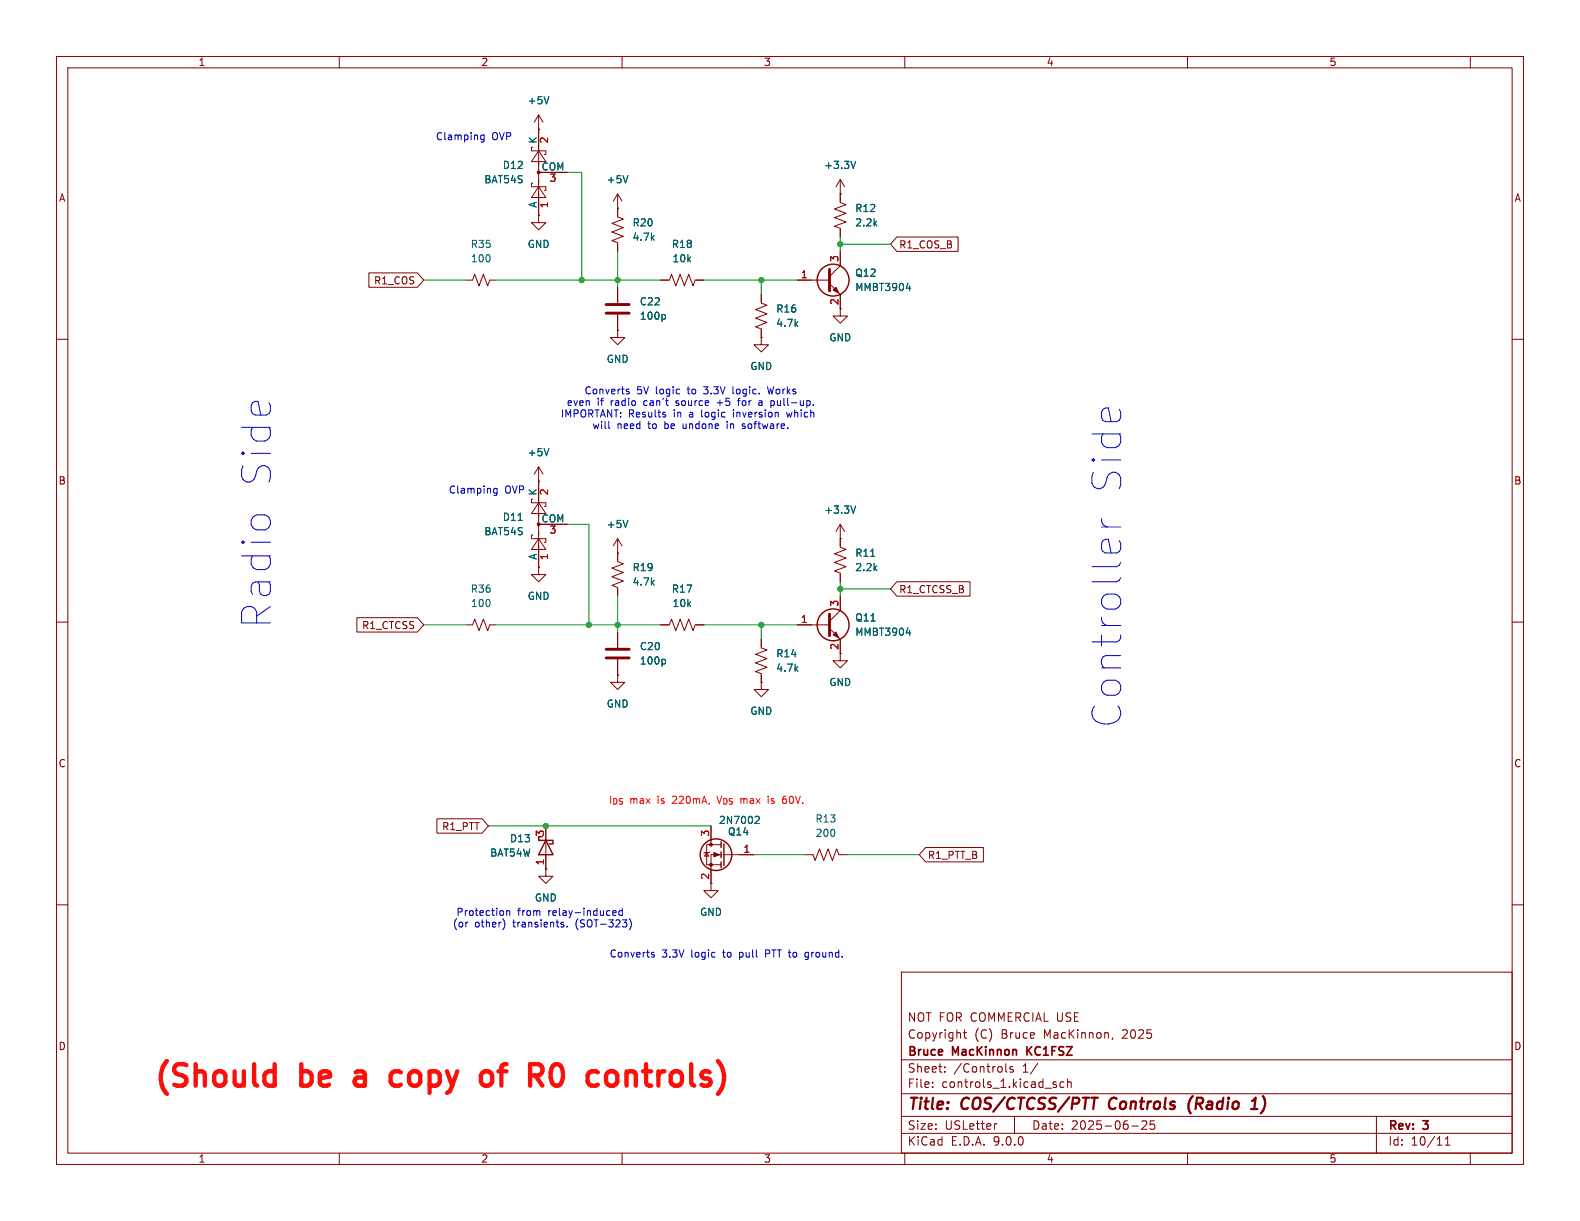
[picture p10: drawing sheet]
<svg xmlns="http://www.w3.org/2000/svg" width="279mm" height="216mm" viewBox="0 0 279 216" stroke-linecap="round" stroke-linejoin="round" font-family="sans-serif">
<g fill="none" stroke="#840000" stroke-width=".18">
<path d="M10 10h259.4v195.9h-259.4zM12 12h255.4v191.9h-255.4zM60 10v2M110 10v2M160 10v2M210 10v2M260 10v2M94.2 26h-.2v.7h2.5v.6h-.2M94.2 32.4h-.2v.6h2.5v.7h-.2M95.2 33l1.3 1.9h-2.5zM95.2 26.7l1.3 1.9h-2.5zM95.2 22.9h.1"/>
<path d="M95.2 38.1v1.3h1.3l-1.3 1.2-1.2-1.2h1.2M95.2 38.1h.1M95.2 20.3v17.8M95.2 30.5h5.1M95.2 20.3l-.7 1.3M95.2 20.3l.8 1.3M109.2 34.3v4.1l1 .3-2 .8 2 .8-2 .7 2 .8-2 .7 1 .4v1.6M109.2 36.8h.1M109.2 34.3l-.7 1.3M109.2 34.3l.8 1.3M148.6 34.3h.1M148.6 31.8v4l1 .4-2 .8 2 .7-2 .8 2 .7-2 .8 1 .4v1.5"/>
<path d="M148.6 31.8l-.8 1.2M148.6 31.8l.8 1.2M65.2 48.3h8.6l1.1 1.2-1.1 1.3h-8.6zM82.5 49.5h1.1l.3-1 .8 2 .8-2 .7 2 .4-1h1M109.2 58.4v1.3h1.3l-1.3 1.3-1.3-1.3h1.3M109.2 58.4h.1M109.2 50.8v2.8M109.2 55.6v2.8M116.8 49.5h1.6l.3-1 .8 2 .8-2 .7 2 .8-2 .8 2 .3-1h1.6M134.6 59.7v1.3h1.3l-1.3 1.2-1.3-1.2h1.3M134.6 59.7h.1M134.6 52.1v1.5l1 .4-2 .7 2 .8-2 .8 2 .7-2 .8 1 .4v1.5"/>
<path d="M141 49.5h5.7M146.7 50.2l1.9 1.9v3.8h1.3l-1.3 1.3-1.3-1.3h1.3M148.6 44.5v2.5l-1.9 1.9M158.6 41.9h10.8v2.6h-10.8l-1.1-1.3zM10 60h2M267.4 60h2M94.2 94.6h-.2v.7h2.5v.6h-.2M94.2 88.3h-.2v.6h2.5v.6h-.2M95.2 95.3l1.3 1.9h-2.5zM95.2 88.9l1.3 1.9h-2.5zM95.2 85.1h.1M95.2 82.6v17.7"/>
<path d="M95.2 92.7h5.1M95.2 82.6l-.7 1.2M95.2 82.6l.8 1.2M109.2 97.8h.1M109.2 95.3v4l1 .4-2 .8 2 .7-2 .8 2 .7-2 .8 1 .4v1.5M109.2 95.3l-.7 1.2M109.2 95.3l.8 1.2M148.6 92.7v4.1l1 .4-2 .7 2 .8-2 .7 2 .8-2 .8 1 .3v1.6M148.6 95.3h.1M148.6 92.7l-.8 1.3M148.6 92.7l.8 1.3M10 110h2"/>
<path d="M63.1 109.2h10.7l1.1 1.3-1.1 1.3h-10.7zM82.5 110.5h1.1l.3-1 .8 2 .8-2 .7 2 .4-1h1M95.2 100.3v1.3h1.3l-1.3 1.3-1.2-1.3h1.2M95.2 100.3h.1M109.2 119.4v1.3h1.3l-1.3 1.2-1.3-1.2h1.3M109.2 119.4h.1M109.2 111.8v2.8M109.2 116.6v2.8M116.8 110.5h1.6l.3-1 .8 2 .8-2 .7 2 .8-2 .8 2 .3-1h1.6M134.6 113v1.6l1 .3-2 .8 2 .8-2 .7 2 .8-2 .7 1 .4v1.6M141 110.5h5.7M146.7 111.1l1.9 1.9v3.8h1.3l-1.3 1.3-1.3-1.3h1.3"/>
<path d="M148.6 105.4v2.6l-1.9 1.9M158.6 102.9h12.9v2.5h-12.9l-1.1-1.3zM267.4 110h2M134.6 120.7v1.2h1.3l-1.3 1.3-1.3-1.3h1.3M134.6 120.7h.1M77.3 144.8h7.9l1.2 1.3-1.2 1.2h-7.9zM96.5 153.7v1.2h-1.3l1.3 1.3 1.3-1.3h-1.3M96.5 153.7h.1M96.5 146.1v7.6M125 150.7l.3 .7h-.7zM125.5 150.6l-.2 .1h-.7l-.1 .2M125.7 146.1v3.3"/>
<path d="M127.5 151.1h-1.8v6.4h-1.2l1.2 1.3 1.3-1.3h-1.3M127.5 149.4h-2.5v3.5h2.5M128 151.1h5.3M142.2 151.1h1.6l.3 1 .8-2 .8 2 .7-2 .8 2 .8-2 .3 1h1.6M163.7 149.9h10.2v2.5h-10.2l-1.1-1.3zM10 160h2M159.4 171.9h108v32h-108zM267.4 160h2M159.4 197.4h108M159.4 193.4h108M159.4 187.4h108M164.9 192.1v.2"/>
<path d="M164.9 191.4v.1M167.1 189.4v.2M167.1 188.7v.1M170.4 182.6h.5M170.6 182.1v1.3l.3 .2M176.3 198.7l-.3 .1M177.9 188.1v1.3l.2 .2M179.1 188.7l-.3-.1-.2 .2v.2l.5 .2v.3h-.5M179.4 197.4v3M183.5 188l-1.3 1.9M186.4 191.8l.4 .1 .1 .2-.3 .2h-.2M186.4 191.3l.4 .1"/>
<path d="M188.1 191.4l-.4-.1-.3 .3v.4l.2 .2h.5M188.8 191.4l.2-.1 .4 .1v.9M188.8 190.8v1.5M196.8 183.5l-.2 .3M200.1 199.1h1.2M201.9 198.3l.6-.1 .2 .1 .1 .3-.9 1.1h.9M204.1 198.2h-.7v.7l.2-.1h.5l.1 .2-.1 .5-.2 .2-.5-.2M243.4 197.4v6.5M60 203.9v2M110 203.9v2M159.4 200.4h108M160 203.9v2"/>
<path d="M210 203.9v2M255.6 202.5h.8M255.6 201.4l.4-.4v1.5M260 203.9v2"/>
</g>
<path d="M193 194.1h1.1M196.4 194.4a1.27 1.27 0 0 0 0 1.6M210.9 193.8a2.35 2.35 0 0 0-.3 3.1M221.2 196.1h1.2M221.4 194.7l.6-.6-.2 2M223.4 196.3l-.5 .6" fill="none" stroke="#840000" stroke-width=".4"/>
<path d="M181.6 185.1v1.5M182.5 185.1l-.9 .8" fill="none" stroke="#840000" stroke-width=".3"/>
<g fill="#840000" stroke="#840000" stroke-width=".18">
<path d="M147.3 51.3l.5-.5 .5 1z"/>
<path d="M126.2 150.7l1.1 .4-1.1 .4z"/>
<path d="M147.3 112.3l.5-.5 .5 1z"/>
<circle cx="95.2" cy="92.7" r=".25"/>
<circle cx="95.2" cy="30.5" r=".25"/>
<circle cx="125.7" cy="149.4" r=".25"/>
<circle cx="125.7" cy="152.9" r=".25"/>
</g>
<g fill="none" stroke="#006464" stroke-width=".18">
<path d="M97.1 17.1l-.5 1.3M111 31.1l-.4 1.2M151.3 28.5l-.4 1.3M117.4 55.6l.3 .3v.3l-.3 .3M160.3 51h.7M160.9 50.5v.9M97.1 79.3l-.5 1.3M91.6 92h.8M111 92l-.4 1.3M151.3 89.5l-.4 1.2M154 98.4h.7M117.4 116.6l.3 .2v.4l-.3 .2"/>
<path d="M160.3 111.9h.7M160.9 111.5v.8M133.7 144.3l.4 .1 .2 .3-.8 .9h.8"/>
</g>
<g fill="none" stroke="#840000" stroke-width=".25">
<path d="M95.9 148h-.7v.6h2.6v.6h-.6M96.5 148.6l1.3 2.5h-2.6zM127.5 148.8v1.1M127.5 150.6v1M127.5 152.4v1M128 149.2v3.8"/>
<circle cx="147.3" cy="49.5" r="2.82"/>
<circle cx="147.3" cy="110.5" r="2.82"/>
<circle cx="126.6" cy="151.1" r="2.79"/>
</g>
<path d="M107.2 53.8h4.1M107.2 55.4h4.1M146.7 47.6v3.8M107.2 114.8h4.1M107.2 116.3h4.1M146.7 108.6v3.8" fill="none" stroke="#840000" stroke-width=".51"/>
<g fill="none" stroke="#009600" stroke-width=".18">
<path d="M100.3 30.5h2.6v19M74.9 49.5h7.6M87.6 49.5h29.2M109.2 44.5v6.3M124.5 49.5h16.5M134.6 49.5v2.6M148.6 41.9v2.6M148.6 43.2h8.9M100.3 92.7h3.8v17.8M74.9 110.5h7.6M87.6 110.5h29.2M109.2 105.4v6.4"/>
<path d="M124.5 110.5h16.5M134.6 110.5v2.5M148.6 102.9v2.5M148.6 104.1h8.9M86.4 146.1h39.3M133.3 151.1h8.9M149.9 151.1h12.7"/>
</g>
<g fill="none" stroke="#0000c2" stroke-width=".18">
<path d="M85.6 23.9v1l-.2 .2h-.3M85.6 23.9h-.4l-.2 .2 .1 .6h.5M107.7 74.5v1.1l.1 .2M110.8 69.2l.5 .2-.1 .2-.3 .1M110.8 68.9h.4M117.5 73.3l.2 .2-.2 .2M117.5 72.9l.2 .1M126.8 71.2h1M128.6 74.9v.9M129.6 68.4v1.1l.2 .2M129.7 72.9v.8M130.6 70.6v1.1"/>
<path d="M131.2 75.7l.4 .1M131.6 74.9l-.4 .2 .1 .2 .3 .1M134.8 71.2h-.5l-.2 .2 .2 .3 .5-.1M135.7 68.4l.3 1.3 .3-1M136.7 70.9l.2 .2v.4l-.2 .2M139.1 72.9l.2 .8 .3-.6M143.8 71.6v.1M87.9 86.4v1l-.3 .2h-.3M87.9 86.4h-.4l-.2 .2 .1 .5h.5M194.8 93.2h3.4M194.8 91.7a1.3 1.3 0 0 0 1 1.5M195 95.6l.5-.2h.5l.5 2.4"/>
<path d="M89 162.5a1.49 1.49 0 0 1 0 1.8M89.6 161v.9M89.6 161.1l.2-.1 .3 .1v.8M99.4 163.5h.3v.2l-.2 .2h-.2M100.3 163.8v.1M108.3 161.4l.7-.1-.1-.2-.4-.1-.2 .2 .1 .6h.5M110 161.1l-.3-.1-.3 .3 .2 .5h.4M110 160.6v1.3M111.3 162.5a1.46 1.46 0 0 1 0 1.9M115.2 168.8l.5 .2v.2h-.4M115.2 168.5h.5M135.4 168.6h.5"/>
<path d="M135.9 168h-.5v1.2M142.4 169.1l.2 .1h.3M142.9 169.5l-.2 .2-.3-.1M142.9 168.5l-.3-.1-.2 .1"/>
</g>
<path d="M47.5 189.4h.7l.4 .2M48.6 188.2v3.8M48.6 191.8l-.4 .2h-.7M70.5 189.4h-.7l-.4 .2-.3 .6v1l.2 .4 .5 .4h.7M86.3 189.4l.5 .4 .2 .4v1l-.3 .6-.4 .2M98.3 188.2a1.39 1.39 0 0 0-.9 1.4 2.02 2.02 0 0 0 .9 2.4M107.9 189.4a1.03 1.03 0 0 1 1.3 .8v1a1.03 1.03 0 0 1-1.3 .8" fill="none" stroke="#ff0e07" stroke-width=".76"/>
<path d="M126.8 140.8l.4 1.3M135.8 140.8v.1M135.8 141.2v.9M138.4 141.9l.2 .2 .4-.1M139 140.8l-.4 .1-.2 .2M139 141.3h-.4l-.2 .1" fill="none" stroke="#ff0509" stroke-width=".18"/>
<g fill="#009600" stroke="#009600" stroke-width=".18">
<circle cx="96.5" cy="146.1" r=".46"/>
<circle cx="104.1" cy="110.5" r=".46"/>
<circle cx="109.2" cy="110.5" r=".46"/>
<circle cx="148.6" cy="43.2" r=".46"/>
<circle cx="134.6" cy="110.5" r=".46"/>
<circle cx="148.6" cy="104.1" r=".46"/>
<circle cx="102.9" cy="49.5" r=".46"/>
<circle cx="109.2" cy="49.5" r=".46"/>
<circle cx="134.6" cy="49.5" r=".46"/>
</g>
<g font-size="7.1" fill="#0000c2">
<text x="48.2" y="86.5" transform="rotate(-90 48.2 86.5)">Side</text>
<text x="198.6" y="87.7" transform="rotate(-90 198.6 87.7)">Side</text>
<text x="48.2" y="111.1" transform="rotate(-90 48.2 111.1)">Radio</text>
<text x="198.6" y="128.7" transform="rotate(-90 198.6 128.7)">Controller</text>
</g>
<g font-size="5.3" fill="#ff0e07">
<text x="26.8" y="193.3">(Should</text>
<text x="53.1" y="193.3">be</text>
<text x="64.3" y="193.3">a</text>
<text x="72.2" y="193.3">copy</text>
<text x="89.6" y="193.3">of</text>
<text x="99.7" y="193.3">R0</text>
<text x="111.6" y="193.3">controls)</text>
</g>
<g font-size="2.8" fill="#840000">
<text x="160.4" y="196.8">Title:</text>
<text x="170.1" y="196.8">COS/CTCSS/PTT</text>
<text x="197" y="196.8">Controls</text>
<text x="211.8" y="196.8">(Radio</text>
<text x="223.8" y="196.8">1)</text>
</g>
<g font-size="2.1" fill="#840000">
<text x="160.4" y="183.9">Copyright</text>
<text x="160.4" y="180.9">NOT FOR COMMERCIAL USE</text>
<text x="172.3" y="183.9">(C)</text>
<text x="177.1" y="183.9">Bruce</text>
<text x="184.7" y="183.9">MacKinnon,</text>
<text x="198.7" y="183.9">2025</text>
<text x="160.4" y="189.9">Sheet:</text>
<text x="160.4" y="187.1">Bruce</text>
<text x="168.5" y="187.1">MacKinnon</text>
<text x="168.6" y="189.9">/Controls</text>
<text x="180.9" y="189.9">1/</text>
<text x="182.2" y="187.1">KC1FSZ</text>
<text x="160.4" y="192.6">File:</text>
<text x="166.5" y="192.6">controls_1.kicad_sch</text>
<text x="160.4" y="202.8">KiCad</text>
<text x="160.4" y="200">Size:</text>
<text x="167.1" y="200">USLetter</text>
<text x="168.1" y="202.8">E.D.A.</text>
<text x="175.7" y="202.8">9.0.0</text>
<text x="182.4" y="200">Date:</text>
<text x="189.4" y="200">2025-06-25</text>
<text x="245.4" y="200.2">Rev:</text>
<text x="245.4" y="202.8">Id:</text>
<text x="249.5" y="202.8">10/11</text>
<text x="251.8" y="200.2">3</text>
</g>
<g font-size="1.8" fill="#840000">
<text x="35" y="11.9">1</text>
<text x="85" y="11.9">2</text>
<text x="135" y="11.9">3</text>
<text x="185" y="11.9">4</text>
<text x="235" y="11.9">5</text>
<text x="10.3" y="35.9">A</text>
<text x="267.7" y="35.9">A</text>
<text x="158.9" y="44.1">R1_COS_B</text>
<text x="66" y="50.5">R1_COS</text>
<text x="148.3" y="54" transform="rotate(-90 148.3 54)">2</text>
<text x="10.3" y="85.9">B</text>
<text x="267.7" y="85.9">B</text>
<text x="158.9" y="105.1">R1_CTCSS_B</text>
<text x="63.9" y="111.4">R1_CTCSS</text>
<text x="10.3" y="135.9">C</text>
<text x="267.7" y="135.9">C</text>
<text x="78.1" y="147">R1_PTT</text>
<text x="125.5" y="155.6" transform="rotate(-90 125.5 155.6)">2</text>
<text x="164" y="152.1">R1_PTT_B</text>
<text x="10.3" y="185.9">D</text>
<text x="267.7" y="185.9">D</text>
<text x="35" y="205.8">1</text>
<text x="85" y="205.8">2</text>
<text x="135" y="205.8">3</text>
<text x="185" y="205.8">4</text>
<text x="235" y="205.8">5</text>
</g>
<g font-size="1.8" fill="#006464">
<text x="93.2" y="18.6">+5V</text>
<text x="95" y="25.5" transform="rotate(-90 95 25.5)">K</text>
<text x="85.5" y="32.6">BAT54S</text>
<text x="88.8" y="30.1">D12</text>
<text x="95.7" y="30.2">COM</text>
<text x="107.2" y="32.6">+5V</text>
<text x="145.6" y="30.1">+3.3V</text>
<text x="95" y="36.8" transform="rotate(-90 95 36.8)">A</text>
<text x="111.8" y="40.2">R20</text>
<text x="151.1" y="40.2">2.2k</text>
<text x="151.1" y="37.7">R12</text>
<text x="83.1" y="44">R35</text>
<text x="83.2" y="46.6">100</text>
<text x="93.2" y="44">GND</text>
<text x="111.8" y="42.8">4.7k</text>
<text x="118.7" y="44">R18</text>
<text x="118.8" y="46.6">10k</text>
<text x="151.1" y="49.1">Q12</text>
<text x="151.1" y="51.7">MMBT3904</text>
<text x="113" y="56.7">100p</text>
<text x="113" y="54.2">C22</text>
<text x="137.2" y="58">4.7k</text>
<text x="137.2" y="55.5">R16</text>
<text x="107.2" y="64.4">GND</text>
<text x="132.6" y="65.6">GND</text>
<text x="146.6" y="60.6">GND</text>
<text x="93.2" y="80.9">+5V</text>
<text x="95" y="87.7" transform="rotate(-90 95 87.7)">K</text>
<text x="85.5" y="94.8">BAT54S</text>
<text x="88.8" y="92.3">D11</text>
<text x="95.7" y="92.5">COM</text>
<text x="107.2" y="93.6">+5V</text>
<text x="145.6" y="91">+3.3V</text>
<text x="95" y="99.1" transform="rotate(-90 95 99.1)">A</text>
<text x="111.8" y="101.2">R19</text>
<text x="151.1" y="101.2">2.2k</text>
<text x="151.1" y="98.7">R11</text>
<text x="83.1" y="105">R36</text>
<text x="83.2" y="107.5">100</text>
<text x="93.2" y="106.3">GND</text>
<text x="111.8" y="103.7">4.7k</text>
<text x="118.7" y="105">R17</text>
<text x="118.8" y="107.5">10k</text>
<text x="151.1" y="110.1">Q11</text>
<text x="151.1" y="112.6">MMBT3904</text>
<text x="113" y="117.7">100p</text>
<text x="113" y="115.2">C20</text>
<text x="137.2" y="119">4.7k</text>
<text x="137.2" y="116.4">R14</text>
<text x="107.2" y="125.3">GND</text>
<text x="146.6" y="121.5">GND</text>
<text x="132.6" y="126.6">GND</text>
<text x="90.1" y="149.1">D13</text>
<text x="127" y="145.9">2N7002</text>
<text x="128.6" y="147.9">Q14</text>
<text x="144.1" y="145.6">R13</text>
<text x="144.1" y="148.2">200</text>
<text x="86.6" y="151.7">BAT54W</text>
<text x="94.5" y="159.6">GND</text>
<text x="123.7" y="162.2">GND</text>
</g>
<g font-size="1.8" fill="#0000c2">
<text x="77" y="25">Clamping</text>
<text x="87" y="25">OVP</text>
<text x="100.1" y="72">even</text>
<text x="103.3" y="69.9">Converts</text>
<text x="105.6" y="72">if</text>
<text x="108.1" y="72">radio</text>
<text x="112.6" y="69.9">5V</text>
<text x="114.1" y="72">can't</text>
<text x="116.1" y="69.9">logic</text>
<text x="120" y="72">source</text>
<text x="121.9" y="69.9">to</text>
<text x="124.9" y="69.9">3.3V</text>
<text x="127.4" y="72">+5</text>
<text x="130.2" y="69.9">logic.</text>
<text x="131.4" y="72">for</text>
<text x="135.2" y="72">a</text>
<text x="136.7" y="69.9">Works</text>
<text x="137.5" y="72">pull-up.</text>
<text x="99.1" y="74">IMPORTANT: Results</text>
<text x="104.7" y="76.1">will</text>
<text x="109.1" y="76.1">need</text>
<text x="114.7" y="76.1">to</text>
<text x="117.8" y="76.1">be</text>
<text x="119.2" y="74">in</text>
<text x="121.2" y="76.1">undone</text>
<text x="122.2" y="74">a</text>
<text x="124.5" y="74">logic</text>
<text x="129.2" y="76.1">in</text>
<text x="130.3" y="74">inversion</text>
<text x="132.1" y="76.1">software.</text>
<text x="140" y="74">which</text>
<text x="79.3" y="87.5">Clamping</text>
<text x="89.3" y="87.5">OVP</text>
<text x="80" y="164.2">(or</text>
<text x="80.6" y="162.2">Protection</text>
<text x="83.9" y="164.2">other)</text>
<text x="90.8" y="164.2">transients.</text>
<text x="91.5" y="162.2">from</text>
<text x="97" y="162.2">relay-induced</text>
<text x="102.1" y="164.2">(SOT-323)</text>
<text x="107.7" y="169.5">Converts</text>
<text x="117" y="169.5">3.3V</text>
<text x="122.3" y="169.5">logic</text>
<text x="128.2" y="169.5">to</text>
<text x="131.2" y="169.5">pull</text>
<text x="136" y="169.5">PTT to</text>
<text x="143.4" y="169.5">ground.</text>
</g>
<g font-size="1.8" fill="#a90000">
<text x="97.2" y="25.5" transform="rotate(-90 97.2 25.5)">2</text>
<text x="97.1" y="32.5">3</text>
<text x="97.2" y="36.9" transform="rotate(-90 97.2 36.9)">1</text>
<text x="148.3" y="46.4" transform="rotate(-90 148.3 46.4)">3</text>
<text x="141.5" y="49.3">1</text>
<text x="97.2" y="87.7" transform="rotate(-90 97.2 87.7)">2</text>
<text x="97.1" y="94.7">3</text>
<text x="97.2" y="99.1" transform="rotate(-90 97.2 99.1)">1</text>
<text x="148.3" y="107.4" transform="rotate(-90 148.3 107.4)">3</text>
<text x="141.5" y="110.2">1</text>
<text x="148.3" y="115" transform="rotate(-90 148.3 115)">2</text>
<text x="96.3" y="148" transform="rotate(-90 96.3 148)">3</text>
<text x="125.5" y="148" transform="rotate(-90 125.5 148)">3</text>
<text x="96.3" y="153.1" transform="rotate(-90 96.3 153.1)">1</text>
<text x="131.4" y="150.9">1</text>
</g>
<g font-size="1.8" fill="#ff0509">
<text x="107.6" y="142.3">I_{DS}</text>
<text x="111.3" y="142.3">max</text>
<text x="116.4" y="142.3">is</text>
<text x="119.2" y="142.3">220mA,</text>
<text x="127.4" y="142.3">V_{DS}</text>
<text x="131.6" y="142.3">max</text>
<text x="136.7" y="142.3">is</text>
<text x="139.5" y="142.3">60V.</text>
</g>
</svg>
